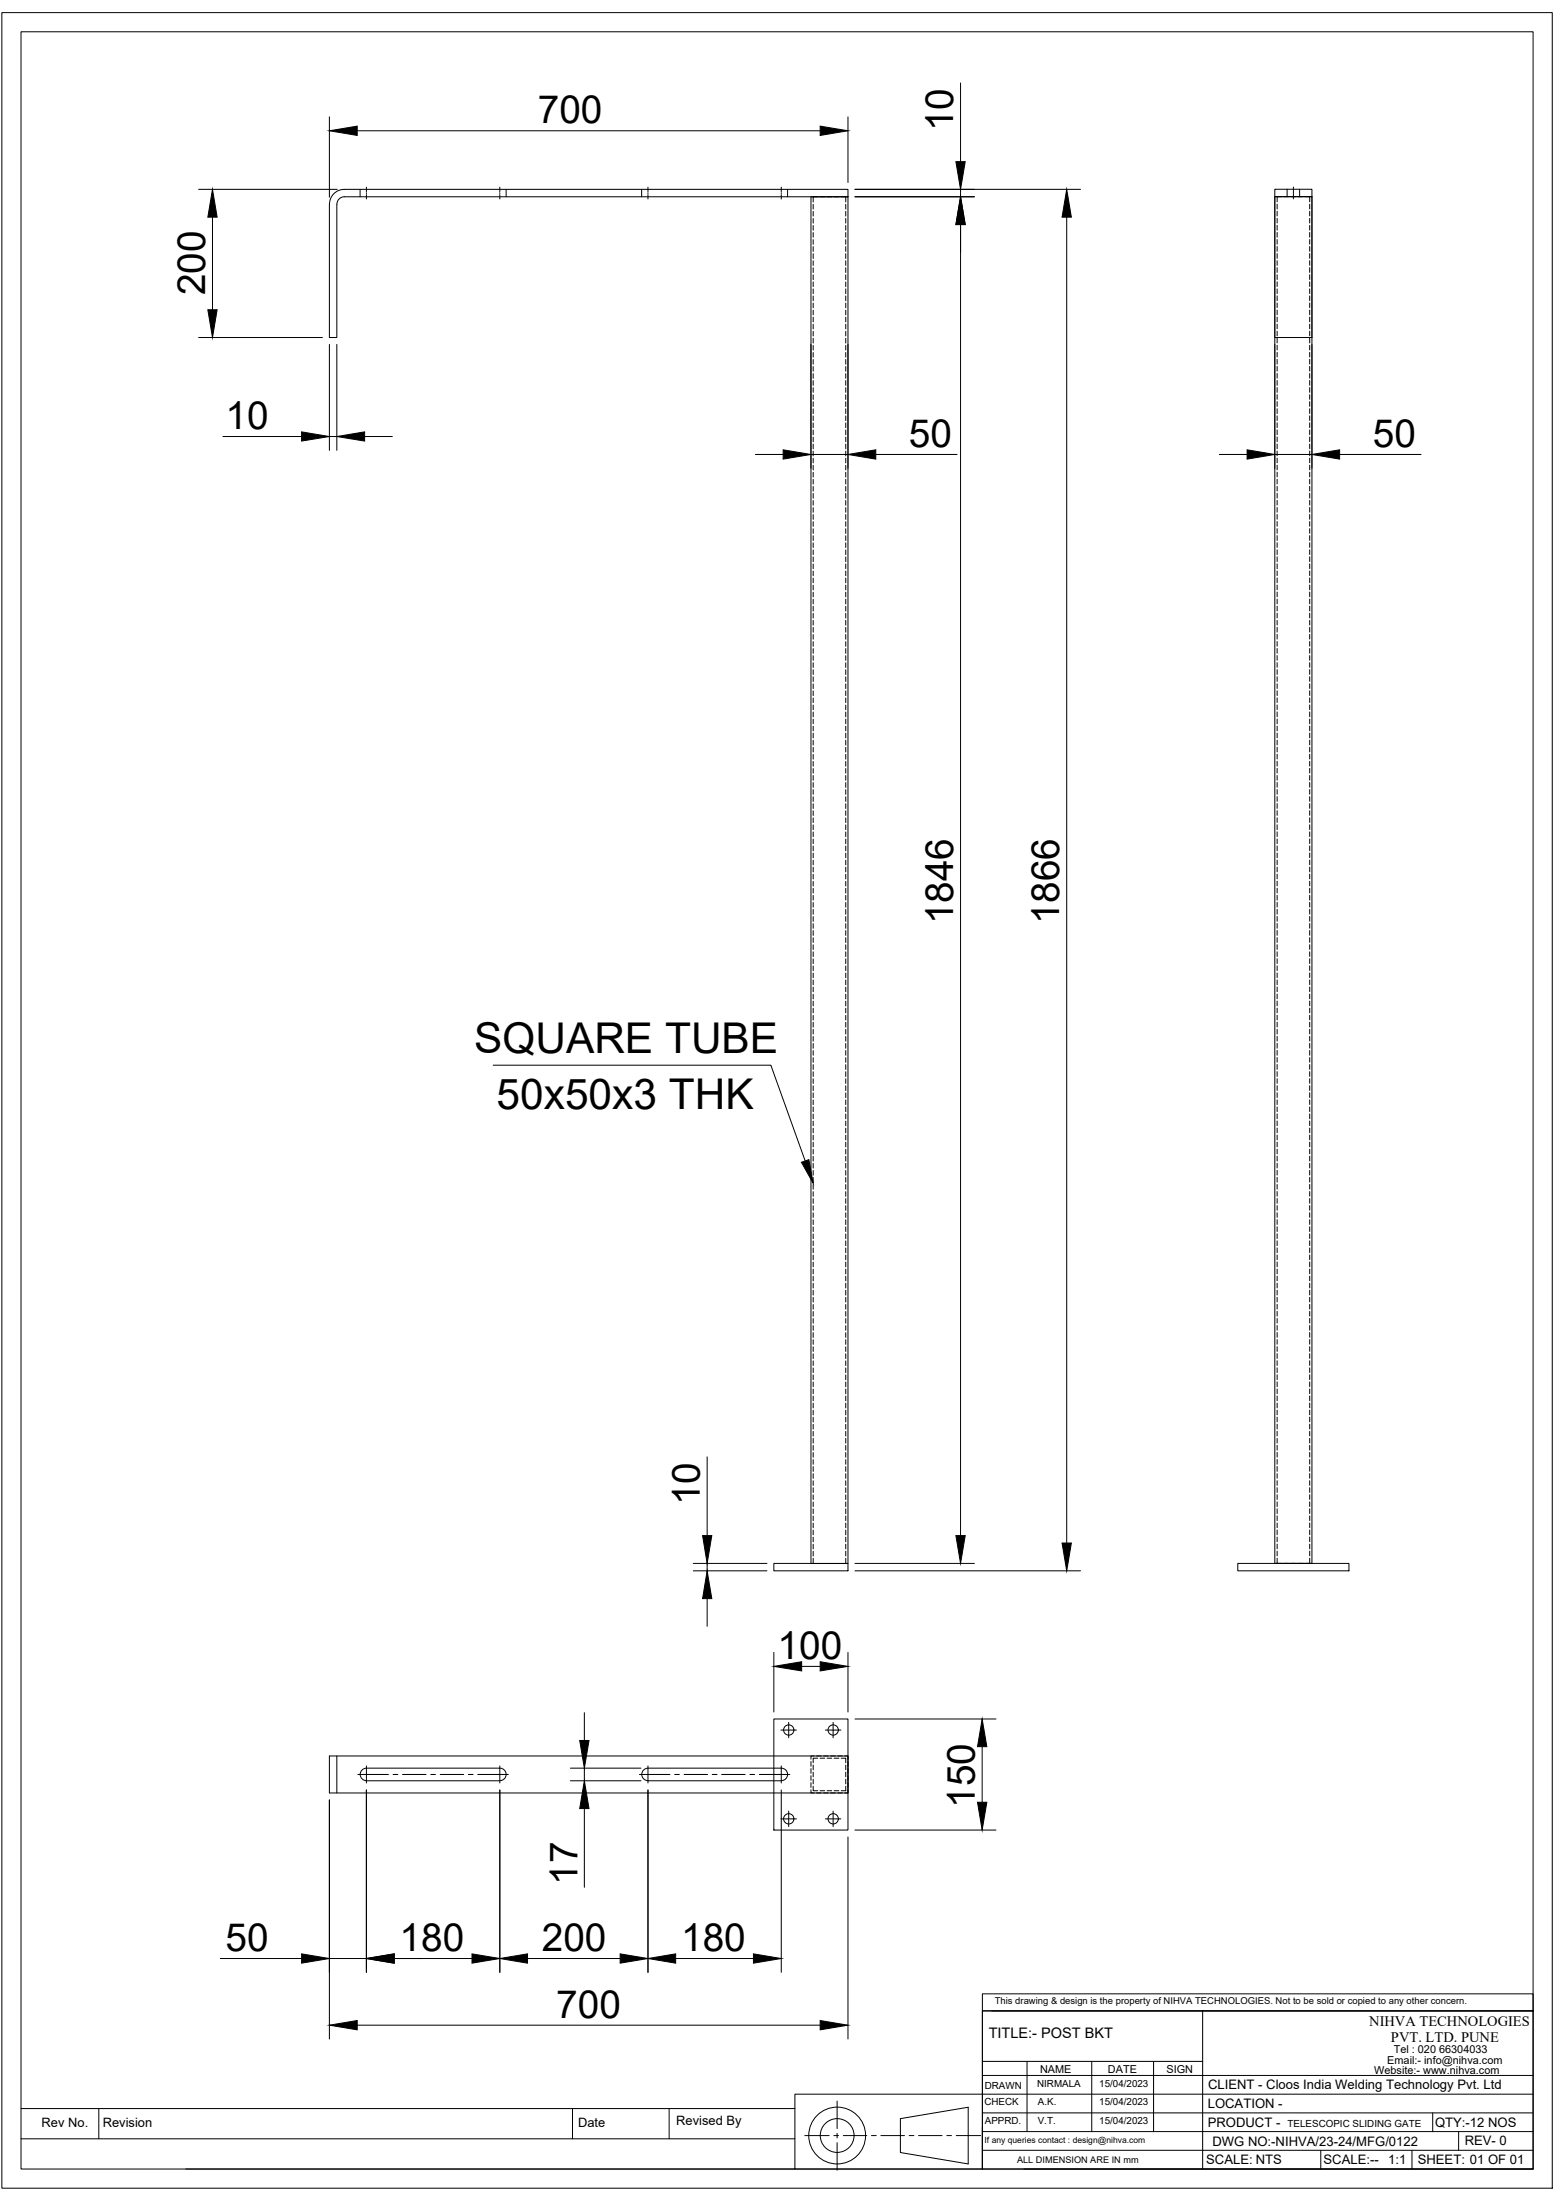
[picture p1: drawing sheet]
<svg xmlns="http://www.w3.org/2000/svg" width="594mm" height="841mm" viewBox="0 0 594 841" stroke-linecap="round" stroke-linejoin="round" font-family="sans-serif">
<!-- layer: 0 -->
<g fill="none" stroke="#000" stroke-width=".38">
<path d="M.7 4.8h592.3v831.7h-592.3zM8 12.1h577.7v817.1h-577.7zM367 31.7v30.1M125.8 44.7v30.7M136.5 50h176.8M324 44.7v25.1M75.9 72.4h52.9M137.6 72.4v2.8M140 71.5v1.8M140 73.7v.3M140 74.4v1.7M191 71.5v1.8"/>
<path d="M191 73.7v.3M191 74.4v1.7M193.4 72.4v2.8M245.1 72.4v2.8M247.6 71.5v1.8M247.6 73.7v.3M247.6 74.4v1.7M298.5 71.5v1.8M298.5 73.7v.3M298.5 74.4v1.7M300.9 72.4v2.8M309.8 75.2h14.2v522.5h-14.2z"/>
<path d="M310.7 78.1v1.8M312.4 75.2h-1.7v2M321.4 75.2h1.7v2M323.1 78.1v1.8M324 75.2h-192.5l-1.7 .6-.8 1-.3 1.2M324 75.2v-2.8h-192.5a5.7 5.7 0 0 0-5.7 5.7v50.9h2.9v-50.9M326.6 75.2h45.7M326.6 72.4h86.2M367 72.4v2.8M487 72.3h14.2v56.7h-14.2zM487 75.2h14.2v522.5h-14.2zM487 75.2h14.2"/>
<path d="M487.9 78.1v1.8M489.6 75.2h-1.7v2M491.7 72.3v2.9M494.1 71.5v4.5M496.5 72.3v2.9M498.6 75.2h1.8v2M500.4 78.1v1.8M81.2 83v35.4M310.7 80.8v1.8M310.7 83.5v1.8M310.7 86.2v1.8M310.7 88.9v1.8"/>
<path d="M310.7 91.6v1.8M310.7 94.3v1.8M310.7 97v1.8M310.7 99.7v1.8M323.1 80.8v1.8M323.1 83.5v1.8M323.1 86.2v1.8M323.1 88.9v1.8M323.1 91.6v1.8M323.1 94.3v1.8M323.1 97v1.8M323.1 99.7v1.8"/>
<path d="M367 85.9v501.1M407.5 83v506.9M487.9 80.8v1.8M487.9 83.5v1.8M487.9 86.1v1.9M487.9 88.9v1.8M487.9 91.6v1.7M487.9 94.2v1.9M487.9 96.9v1.9M487.9 99.7v1.7M500.4 80.8v1.8M500.4 83.5v1.8"/>
<path d="M500.4 86.1v1.9M500.4 88.9v1.8M500.4 91.6v1.7M500.4 94.2v1.9M500.4 96.9v1.9M500.4 99.7v1.7M310.7 102.4v1.8M310.7 105.1v1.8M310.7 107.8v1.8M310.7 110.4v1.9M310.7 113.2v1.8M310.7 115.9v1.7"/>
<path d="M310.7 118.6v1.8M323.1 102.4v1.8M323.1 105.1v1.8M323.1 107.8v1.8M323.1 110.4v1.9M323.1 113.2v1.8M323.1 115.9v1.7M323.1 118.6v1.8M487.9 102.3v1.8M487.9 105v1.8M487.9 107.7v1.8M487.9 110.4v1.8"/>
<path d="M487.9 113.1v1.8M487.9 115.8v1.8M487.9 118.5v1.8M500.4 102.3v1.8M500.4 105v1.8M500.4 107.7v1.8M500.4 110.4v1.8M500.4 113.1v1.8M500.4 115.8v1.8M500.4 118.5v1.8M75.9 129h47.3M125.8 131.7v40.5"/>
<path d="M128.7 131.7v40.5M309.8 131.7v47.3M310.7 121.2v1.9M310.7 124v1.7M310.7 126.7v1.7M310.7 129.3v1.8M310.7 132v1.8M310.7 134.7v1.8M310.7 137.4v1.8M323.1 121.2v1.9M323.1 124v1.7M323.1 126.7v1.7"/>
<path d="M323.1 129.3v1.8M323.1 132v1.8M323.1 134.7v1.8M323.1 137.4v1.8M324 131.7v47.3M487 131.7v47.3M487.9 121.2v1.8M487.9 123.9v1.8M487.9 126.6v1.8M487.9 129.3v1.8M487.9 132v1.8M487.9 134.7v1.8"/>
<path d="M487.9 137.4v1.8M500.4 121.2v1.8M500.4 123.9v1.8M500.4 126.6v1.8M500.4 129.3v1.8M500.4 132v1.8M500.4 134.7v1.8M500.4 137.4v1.8M501.2 131.7v47.3M310.7 140.1v1.8M310.7 142.8v1.8M310.7 145.5v1.8"/>
<path d="M310.7 148.2v1.8M310.7 150.9v1.8M310.7 153.6v1.8M310.7 156.3v1.8M310.7 159v1.8M323.1 140.1v1.8M323.1 142.8v1.8M323.1 145.5v1.8M323.1 148.2v1.8M323.1 150.9v1.8M323.1 153.6v1.8M323.1 156.3v1.8"/>
<path d="M323.1 159v1.8M487.9 140.1v1.8M487.9 142.8v1.8M487.9 145.5v1.8M487.9 148.2v1.8M487.9 150.9v1.8M487.9 153.5v1.9M487.9 156.3v1.8M487.9 159v1.7M500.4 140.1v1.8M500.4 142.8v1.8M500.4 145.5v1.8"/>
<path d="M500.4 148.2v1.8M500.4 150.9v1.8M500.4 153.5v1.9M500.4 156.3v1.8M500.4 159v1.7M85.2 166.9h30M125.8 166.9h2.9M139.3 166.9h10.6M288.6 173.7h10.6M309.8 173.7h14.2M310.7 161.7v1.8M310.7 164.4v1.8"/>
<path d="M310.7 167.1v1.8M310.7 169.8v1.8M310.7 172.5v1.8M310.7 175.2v1.8M310.7 177.9v1.8M323.1 161.7v1.8M323.1 164.4v1.8M323.1 167.1v1.8M323.1 169.8v1.8M323.1 172.5v1.8M323.1 175.2v1.8M323.1 177.9v1.8"/>
<path d="M334.6 173.7h31.1M465.8 173.7h10.6M487 173.7h14.2M487.9 161.6v1.8M487.9 164.3v1.9M487.9 167v1.8M487.9 169.8v1.7M487.9 172.4v1.8M487.9 175.1v1.8M487.9 177.8v1.8M500.4 161.6v1.8M500.4 164.3v1.9"/>
<path d="M500.4 167v1.8M500.4 169.8v1.7M500.4 172.4v1.8M500.4 175.1v1.8M500.4 177.8v1.8M511.8 173.7h31.1M310.7 180.6v1.8M310.7 183.3v1.7M310.7 186v1.7M310.7 188.6v1.9M310.7 191.3v1.8M310.7 194.1v1.7"/>
<path d="M310.7 196.7v1.8M310.7 199.4v1.8M323.1 180.6v1.8M323.1 183.3v1.7M323.1 186v1.7M323.1 188.6v1.9M323.1 191.3v1.8M323.1 194.1v1.7M323.1 196.7v1.8M323.1 199.4v1.8M487.9 180.5v1.8M487.9 183.2v1.8"/>
<path d="M487.9 185.9v1.8M487.9 188.6v1.8M487.9 191.3v1.8M487.9 194v1.8M487.9 196.7v1.8M487.9 199.4v1.8M500.4 180.5v1.8M500.4 183.2v1.8M500.4 185.9v1.8M500.4 188.6v1.8M500.4 191.3v1.8M500.4 194v1.8"/>
<path d="M500.4 196.7v1.8M500.4 199.4v1.8M310.7 202.1v1.8M310.7 204.8v1.8M310.7 207.5v1.8M310.7 210.2v1.8M310.7 212.9v1.8M310.7 215.6v1.8M310.7 218.3v1.8M323.1 202.1v1.8M323.1 204.8v1.8M323.1 207.5v1.8"/>
<path d="M323.1 210.2v1.8M323.1 212.9v1.8M323.1 215.6v1.8M323.1 218.3v1.8M487.9 202.1v1.8M487.9 204.8v1.8M487.9 207.5v1.8M487.9 210.2v1.8M487.9 212.9v1.8M487.9 215.6v1.8M487.9 218.3v1.7M500.4 202.1v1.8"/>
<path d="M500.4 204.8v1.8M500.4 207.5v1.8M500.4 210.2v1.8M500.4 212.9v1.8M500.4 215.6v1.8M500.4 218.3v1.7M310.7 221v1.8M310.7 223.7v1.8M310.7 226.4v1.8M310.7 229.1v1.8M310.7 231.8v1.8M310.7 234.5v1.8"/>
<path d="M310.7 237.2v1.8M310.7 239.9v1.8M323.1 221v1.8M323.1 223.7v1.8M323.1 226.4v1.8M323.1 229.1v1.8M323.1 231.8v1.8M323.1 234.5v1.8M323.1 237.2v1.8M323.1 239.9v1.8M487.9 220.9v1.9M487.9 223.6v1.9"/>
<path d="M487.9 226.4v1.7M487.9 229v1.8M487.9 231.7v1.9M487.9 234.4v1.8M487.9 237.2v1.7M487.9 239.8v1.8M500.4 220.9v1.9M500.4 223.6v1.9M500.4 226.4v1.7M500.4 229v1.8M500.4 231.7v1.9M500.4 234.4v1.8"/>
<path d="M500.4 237.2v1.7M500.4 239.8v1.8M310.7 242.6v1.7M310.7 245.3v1.8M310.7 247.9v1.9M310.7 250.7v1.7M310.7 253.4v1.7M310.7 256v1.9M310.7 258.7v1.8M323.1 242.6v1.7M323.1 245.3v1.8M323.1 247.9v1.9"/>
<path d="M323.1 250.7v1.7M323.1 253.4v1.7M323.1 256v1.9M323.1 258.7v1.8M487.9 242.5v1.8M487.9 245.2v1.8M487.9 247.9v1.8M487.9 250.6v1.8M487.9 253.3v1.8M487.9 256v1.8M487.9 258.7v1.8M500.4 242.5v1.8"/>
<path d="M500.4 245.2v1.8M500.4 247.9v1.8M500.4 250.6v1.8M500.4 253.3v1.8M500.4 256v1.8M500.4 258.7v1.8M310.7 261.5v1.7M310.7 264.1v1.8M310.7 266.8v1.8M310.7 269.5v1.8M310.7 272.2v1.8M310.7 274.9v1.8"/>
<path d="M310.7 277.6v1.8M323.1 261.5v1.7M323.1 264.1v1.8M323.1 266.8v1.8M323.1 269.5v1.8M323.1 272.2v1.8M323.1 274.9v1.8M323.1 277.6v1.8M487.9 261.4v1.8M487.9 264.1v1.8M487.9 266.8v1.8M487.9 269.5v1.8"/>
<path d="M487.9 272.2v1.8M487.9 274.9v1.8M487.9 277.6v1.8M500.4 261.4v1.8M500.4 264.1v1.8M500.4 266.8v1.8M500.4 269.5v1.8M500.4 272.2v1.8M500.4 274.9v1.8M500.4 277.6v1.8M310.7 280.3v1.8M310.7 283v1.8"/>
<path d="M310.7 285.7v1.8M310.7 288.4v1.8M310.7 291.1v1.8M310.7 293.8v1.8M310.7 296.5v1.8M310.7 299.2v1.8M323.1 280.3v1.8M323.1 283v1.8M323.1 285.7v1.8M323.1 288.4v1.8M323.1 291.1v1.8M323.1 293.8v1.8"/>
<path d="M323.1 296.5v1.8M323.1 299.2v1.8M487.9 280.2v1.9M487.9 283v1.8M487.9 285.7v1.7M487.9 288.3v1.9M487.9 291v1.9M487.9 293.8v1.7M487.9 296.5v1.7M487.9 299.1v1.8M500.4 280.2v1.9M500.4 283v1.8"/>
<path d="M500.4 285.7v1.7M500.4 288.3v1.9M500.4 291v1.9M500.4 293.8v1.7M500.4 296.5v1.7M500.4 299.1v1.8M310.7 301.9v1.8M310.7 304.6v1.8M310.7 307.3v1.8M310.7 310v1.7M310.7 312.7v1.8M310.7 315.3v1.9"/>
<path d="M310.7 318.1v1.7M323.1 301.9v1.8M323.1 304.6v1.8M323.1 307.3v1.8M323.1 310v1.7M323.1 312.7v1.8M323.1 315.3v1.9M323.1 318.1v1.7M487.9 301.8v1.8M487.9 304.5v1.8M487.9 307.2v1.8M487.9 309.9v1.8"/>
<path d="M487.9 312.6v1.8M487.9 315.3v1.8M487.9 318v1.8M500.4 301.8v1.8M500.4 304.5v1.8M500.4 307.2v1.8M500.4 309.9v1.8M500.4 312.6v1.8M500.4 315.3v1.8M500.4 318v1.8M310.7 320.8v1.7M310.7 323.4v1.8"/>
<path d="M310.7 326.1v1.8M310.7 328.8v1.8M310.7 331.5v1.8M310.7 334.2v1.8M310.7 336.9v1.8M310.7 339.6v1.8M323.1 320.8v1.7M323.1 323.4v1.8M323.1 326.1v1.8M323.1 328.8v1.8M323.1 331.5v1.8M323.1 334.2v1.8"/>
<path d="M323.1 336.9v1.8M323.1 339.6v1.8M487.9 320.7v1.8M487.9 323.4v1.8M487.9 326.1v1.8M487.9 328.8v1.8M487.9 331.5v1.8M487.9 334.2v1.8M487.9 336.9v1.8M487.9 339.6v1.8M500.4 320.7v1.8M500.4 323.4v1.8"/>
<path d="M500.4 326.1v1.8M500.4 328.8v1.8M500.4 331.5v1.8M500.4 334.2v1.8M500.4 336.9v1.8M500.4 339.6v1.8M310.7 342.3v1.8M310.7 345v1.8M310.7 347.7v1.8M310.7 350.4v1.8M310.7 353.1v1.8M310.7 355.8v1.8"/>
<path d="M310.7 358.5v1.8M323.1 342.3v1.8M323.1 345v1.8M323.1 347.7v1.8M323.1 350.4v1.8M323.1 353.1v1.8M323.1 355.8v1.8M323.1 358.5v1.8M487.9 342.3v1.8M487.9 345v1.8M487.9 347.6v1.9M487.9 350.4v1.8"/>
<path d="M487.9 353.1v1.7M487.9 355.7v1.8M487.9 358.4v1.9M500.4 342.3v1.8M500.4 345v1.8M500.4 347.6v1.9M500.4 350.4v1.8M500.4 353.1v1.7M500.4 355.7v1.8M500.4 358.4v1.9M310.7 361.2v1.8M310.7 363.9v1.8"/>
<path d="M310.7 366.6v1.8M310.7 369.3v1.8M310.7 372v1.8M310.7 374.7v1.8M310.7 377.4v1.7M323.1 361.2v1.8M323.1 363.9v1.8M323.1 366.6v1.8M323.1 369.3v1.8M323.1 372v1.8M323.1 374.7v1.8M323.1 377.4v1.7"/>
<path d="M487.9 361.1v1.8M487.9 363.9v1.7M487.9 366.5v1.8M487.9 369.2v1.8M487.9 371.9v1.8M487.9 374.6v1.8M487.9 377.3v1.8M500.4 361.1v1.8M500.4 363.9v1.7M500.4 366.5v1.8M500.4 369.2v1.8M500.4 371.9v1.8"/>
<path d="M500.4 374.6v1.8M500.4 377.3v1.8M310.7 380.1v1.7M310.7 382.7v1.9M310.7 385.4v1.8M310.7 388.2v1.7M310.7 390.8v1.8M310.7 393.5v1.8M310.7 396.2v1.8M310.7 398.9v1.8M323.1 380.1v1.7M323.1 382.7v1.9"/>
<path d="M323.1 385.4v1.8M323.1 388.2v1.7M323.1 390.8v1.8M323.1 393.5v1.8M323.1 396.2v1.8M323.1 398.9v1.8M487.9 380v1.8M487.9 382.7v1.8M487.9 385.4v1.8M487.9 388.1v1.8M487.9 390.8v1.8M487.9 393.5v1.8"/>
<path d="M487.9 396.2v1.8M487.9 398.9v1.8M500.4 380v1.8M500.4 382.7v1.8M500.4 385.4v1.8M500.4 388.1v1.8M500.4 390.8v1.8M500.4 393.5v1.8M500.4 396.2v1.8M500.4 398.9v1.8M188.4 407.2h106.1l13.1 36.6M310.7 401.6v1.8"/>
<path d="M310.7 404.3v1.8M310.7 407v1.8M310.7 409.7v1.8M310.7 412.4v1.8M310.7 415.1v1.8M310.7 417.8v1.8M323.1 401.6v1.8M323.1 404.3v1.8M323.1 407v1.8M323.1 409.7v1.8M323.1 412.4v1.8M323.1 415.1v1.8"/>
<path d="M323.1 417.8v1.8M487.9 401.6v1.8M487.9 404.3v1.8M487.9 407v1.8M487.9 409.7v1.8M487.9 412.4v1.7M487.9 415v1.9M487.9 417.7v1.9M500.4 401.6v1.8M500.4 404.3v1.8M500.4 407v1.8M500.4 409.7v1.8"/>
<path d="M500.4 412.4v1.7M500.4 415v1.9M500.4 417.7v1.9M310.7 420.5v1.8M310.7 423.2v1.8M310.7 425.9v1.8M310.7 428.6v1.8M310.7 431.3v1.8M310.7 434v1.8M310.7 436.7v1.7M310.7 439.4v1.8M323.1 420.5v1.8"/>
<path d="M323.1 423.2v1.8M323.1 425.9v1.8M323.1 428.6v1.8M323.1 431.3v1.8M323.1 434v1.8M323.1 436.7v1.7M323.1 439.4v1.8M487.9 420.5v1.7M487.9 423.2v1.7M487.9 425.8v1.9M487.9 428.5v1.8M487.9 431.2v1.8"/>
<path d="M487.9 433.9v1.8M487.9 436.6v1.8M487.9 439.3v1.8M500.4 420.5v1.7M500.4 423.2v1.7M500.4 425.8v1.9M500.4 428.5v1.8M500.4 431.2v1.8M500.4 433.9v1.8M500.4 436.6v1.8M500.4 439.3v1.8M310.7 442v1.9"/>
<path d="M310.7 444.8v1.7M310.7 447.5v1.7M310.7 450.1v1.9M310.7 452.8v1.8M310.7 455.5v1.8M310.7 458.2v1.8M323.1 442v1.9M323.1 444.8v1.7M323.1 447.5v1.7M323.1 450.1v1.9M323.1 452.8v1.8M323.1 455.5v1.8"/>
<path d="M323.1 458.2v1.8M487.9 442v1.8M487.9 444.7v1.8M487.9 447.4v1.8M487.9 450.1v1.8M487.9 452.8v1.8M487.9 455.5v1.8M487.9 458.2v1.8M500.4 442v1.8M500.4 444.7v1.8M500.4 447.4v1.8M500.4 450.1v1.8"/>
<path d="M500.4 452.8v1.8M500.4 455.5v1.8M500.4 458.2v1.8M310.7 460.9v1.8M310.7 463.6v1.8M310.7 466.3v1.8M310.7 469v1.8M310.7 471.7v1.8M310.7 474.4v1.8M310.7 477.1v1.8M310.7 479.8v1.8M323.1 460.9v1.8"/>
<path d="M323.1 463.6v1.8M323.1 466.3v1.8M323.1 469v1.8M323.1 471.7v1.8M323.1 474.4v1.8M323.1 477.1v1.8M323.1 479.8v1.8M487.9 460.9v1.8M487.9 463.6v1.8M487.9 466.3v1.8M487.9 469v1.8M487.9 471.7v1.8"/>
<path d="M487.9 474.3v1.9M487.9 477.1v1.8M487.9 479.8v1.7M500.4 460.9v1.8M500.4 463.6v1.8M500.4 466.3v1.8M500.4 469v1.8M500.4 471.7v1.8M500.4 474.3v1.9M500.4 477.1v1.8M500.4 479.8v1.7M310.7 482.5v1.8"/>
<path d="M310.7 485.2v1.8M310.7 487.9v1.8M310.7 490.6v1.8M310.7 493.3v1.8M310.7 496v1.8M310.7 498.7v1.8M323.1 482.5v1.8M323.1 485.2v1.8M323.1 487.9v1.8M323.1 490.6v1.8M323.1 493.3v1.8M323.1 496v1.8"/>
<path d="M323.1 498.7v1.8M487.9 482.4v1.9M487.9 485.1v1.9M487.9 487.8v1.8M487.9 490.6v1.7M487.9 493.2v1.8M487.9 495.9v1.8M487.9 498.6v1.8M500.4 482.4v1.9M500.4 485.1v1.9M500.4 487.8v1.8M500.4 490.6v1.7"/>
<path d="M500.4 493.2v1.8M500.4 495.9v1.8M500.4 498.6v1.8M310.7 501.4v1.8M310.7 504.1v1.7M310.7 506.8v1.8M310.7 509.4v1.9M310.7 512.1v1.8M310.7 514.9v1.7M310.7 517.5v1.8M323.1 501.4v1.8M323.1 504.1v1.7"/>
<path d="M323.1 506.8v1.8M323.1 509.4v1.9M323.1 512.1v1.8M323.1 514.9v1.7M323.1 517.5v1.8M487.9 501.3v1.8M487.9 504v1.8M487.9 506.7v1.8M487.9 509.4v1.8M487.9 512.1v1.8M487.9 514.8v1.8M487.9 517.5v1.8"/>
<path d="M500.4 501.3v1.8M500.4 504v1.8M500.4 506.7v1.8M500.4 509.4v1.8M500.4 512.1v1.8M500.4 514.8v1.8M500.4 517.5v1.8M310.7 520.2v1.8M310.7 522.9v1.8M310.7 525.6v1.8M310.7 528.3v1.8M310.7 531v1.8"/>
<path d="M310.7 533.7v1.8M310.7 536.4v1.8M310.7 539.1v1.8M323.1 520.2v1.8M323.1 522.9v1.8M323.1 525.6v1.8M323.1 528.3v1.8M323.1 531v1.8M323.1 533.7v1.8M323.1 536.4v1.8M323.1 539.1v1.8M487.9 520.2v1.8"/>
<path d="M487.9 522.9v1.8M487.9 525.6v1.8M487.9 528.3v1.8M487.9 531v1.8M487.9 533.7v1.8M487.9 536.4v1.8M487.9 539.1v1.8M500.4 520.2v1.8M500.4 522.9v1.8M500.4 525.6v1.8M500.4 528.3v1.8M500.4 531v1.8"/>
<path d="M500.4 533.7v1.8M500.4 536.4v1.8M500.4 539.1v1.8M270.2 556.9v30.1M310.7 541.8v1.8M310.7 544.5v1.8M310.7 547.2v1.8M310.7 549.9v1.8M310.7 552.6v1.8M310.7 555.3v1.8M310.7 558v1.8M323.1 541.8v1.8"/>
<path d="M323.1 544.5v1.8M323.1 547.2v1.8M323.1 549.9v1.8M323.1 552.6v1.8M323.1 555.3v1.8M323.1 558v1.8M487.9 541.7v1.9M487.9 544.4v1.9M487.9 547.2v1.7M487.9 549.9v1.7M487.9 552.5v1.9M487.9 555.2v1.8"/>
<path d="M487.9 558v1.7M500.4 541.7v1.9M500.4 544.4v1.9M500.4 547.2v1.7M500.4 549.9v1.7M500.4 552.5v1.9M500.4 555.2v1.8M500.4 558v1.7M310.7 560.7v1.8M310.7 563.4v1.8M310.7 566.1v1.8M310.7 568.7v1.9"/>
<path d="M310.7 571.5v1.7M310.7 574.2v1.7M310.7 576.8v1.9M310.7 579.5v1.8M323.1 560.7v1.8M323.1 563.4v1.8M323.1 566.1v1.8M323.1 568.7v1.9M323.1 571.5v1.7M323.1 574.2v1.7M323.1 576.8v1.9M323.1 579.5v1.8"/>
<path d="M487.9 560.6v1.8M487.9 563.3v1.8M487.9 566v1.8M487.9 568.7v1.8M487.9 571.4v1.8M487.9 574.1v1.8M487.9 576.8v1.8M487.9 579.5v1.8M500.4 560.6v1.8M500.4 563.3v1.8M500.4 566v1.8M500.4 568.7v1.8"/>
<path d="M500.4 571.4v1.8M500.4 574.1v1.8M500.4 576.8v1.8M500.4 579.5v1.8M264.9 597.7h28.1M270.2 597.7v2.8M295.6 597.7h28.4v2.8h-28.4zM310.7 595.7v2h1.7M310.7 582.3v1.7M310.7 584.9v1.8M310.7 587.6v1.8M310.7 590.3v1.8"/>
<path d="M310.7 593v1.8M313.3 597.7h1.8M316 597.7h1.8M318.7 597.7h1.8M323.1 582.3v1.7M323.1 584.9v1.8M323.1 587.6v1.8M323.1 590.3v1.8M323.1 593v1.8M323.1 595.7v2h-1.7M326.6 597.7h45.7M472.9 597.7h42.5v2.8h-42.5z"/>
<path d="M487.9 595.7v2h1.7M487.9 582.2v1.8M487.9 584.9v1.8M487.9 587.6v1.8M487.9 590.3v1.8M487.9 593v1.8M490.5 597.7h1.8M493.2 597.7h1.8M495.9 597.7h1.8M500.4 595.7v2h-1.8M500.4 582.2v1.8M500.4 584.9v1.8"/>
<path d="M500.4 587.6v1.8M500.4 590.3v1.8M500.4 593v1.8M264.9 600.5h28.1M270.2 611.1v10.6M326.6 600.5h86.2M295.6 631.7v22.8M306.3 637h7M324 631.7v22.8M223.3 654.7v10.7M295.6 657.1h28.4v42.5h-28.4zM301.3 658.4v2.6"/>
<path d="M318.3 658.4v2.6M326.6 657.1h53.9M125.8 671.3h198.2v14.1h-198.2zM128.7 671.3v14.1M136.7 678.3h11.7M140 675.1v6.5M150.2 678.3h1.8M153.8 678.3h9M164.6 678.3h1.8M168.2 678.3h9M178.9 678.3h1.8M182.5 678.3h11.7"/>
<path d="M191 675.1v6.5M217.9 675.9h27M223.3 675.9v4.9M244.3 678.3h11.6M247.6 675.1v6.5M257.8 678.3h1.7M261.4 678.3h8.9M272.1 678.3h1.8M275.7 678.3h9M286.5 678.3h1.8M290.1 678.3h11.6M298.4 661.4h2.5"/>
<path d="M298.5 675.1v6.5M301.1 661.4h.4M301.3 661.2v.4M301.3 661.8v2.5M301.7 661.4h2.6M309.8 673.4v1.8M309.8 676.1v1.8M309.8 678.8v1.8M310.7 674.8v1.8M310.7 677.5v1.7M311.1 671.3h-1.3v1.2M311.9 671.3h1.8"/>
<path d="M312.4 672.1h-1.7v1.8M313.3 672.1h1.8M314.6 671.3h1.8M315.3 661.4h2.6M316 672.1h1.8M317.3 671.3h1.8M318.1 661.4h.4M318.3 661.2v.4M318.3 661.8v2.5M318.7 672.1h1.8M318.7 661.4h2.6M320 671.3h1.8"/>
<path d="M321.4 672.1h1.7v1.8M322.7 671.3h1.3v1.2M323.1 674.8v1.8M323.1 677.5v1.7M324 673.4v1.8M324 676.1v1.8M324 678.8v1.8M375.2 667.7v21.3M125.8 688.1v91.4M140 680.8h51M140 684.3v69.7M140 680.7a2.39 2.39 0 0 1-2.4-2.4 2.39 2.39 0 0 1 2.4-2.4h51a2.39 2.39 0 0 1 2.4 2.4 2.39 2.39 0 0 1-2.4 2.4"/>
<path d="M191 684.3v69.7M217.9 680.8h27M223.3 691.4v30.1M247.6 680.8h50.9M247.6 684.3v69.7M247.6 680.7a2.39 2.39 0 0 1-2.4-2.4 2.39 2.39 0 0 1 2.4-2.4h50.9a2.39 2.39 0 0 1 2.4 2.4 2.39 2.39 0 0 1-2.4 2.4M298.4 695.3h2.5M298.5 684.3v69.7M301.1 695.3h.4M301.3 692.4v2.5M301.3 695.2v.3M301.3 695.7v2.6"/>
<path d="M301.7 695.3h2.6M309.8 684.2v1.2h1.3M309.8 681.5v1.8M310.7 682.8v1.8h1.7M310.7 680.2v1.7M311.9 685.4h1.8M313.3 684.6h1.8M314.6 685.4h1.8M315.3 695.3h2.6M316 684.6h1.8M317.3 685.4h1.8M318.1 695.3h.4"/>
<path d="M318.3 692.4v2.5M318.3 695.2v.3M318.3 695.7v2.6M318.7 684.6h1.8M318.7 695.3h2.6M320 685.4h1.8M323.1 680.2v1.7M323.1 682.8v1.8h-1.7M324 681.5v1.8M324 684.2v1.2h-1.3M326.6 699.6h53.9M324 702.2v77.3"/>
<path d="M84.1 748.7h31.1M125.8 748.7h14.2M150.6 748.7h29.7M201.5 748.7h35.4M258.1 748.7h29.8M136.5 774.2h176.8M375.3 762.2h210.4v6.5h-210.4zM375.3 768.7h210.4v60.5h-210.4zM375.3 768.7v60.5h-71.6M378.9 768.7h206.8M459.5 768.7v60.5M375.3 793.4h210.4"/>
<path d="M375.3 788h84.2M392.4 788v26.9M417.1 788v26.9M440.7 788v26.9M8 817.6h295.7M8 806.1h295.7M37.7 806.1v11.5M218.7 806.1v11.5M255.6 806.1v11.5M307.5 816.4h9.3M318.6 816.4h1.8M319.8 803.2v10.5"/>
<path d="M319.8 815.5v1.8M319.8 819.1v10.5M322.2 816.4h9M332.9 816.4h1.9M336.5 816.4h9.1M344 809.9l25.9-4.3v21.6l-25.9-4.3zM347.3 816.4h1.9M350.9 816.4h9M361.7 816.4h1.8M365.3 816.4h9.3M375.3 814.9h210.4M375.3 807.7h210.4"/>
<path d="M547.4 807.7v7.2M557.3 814.9v7.1M585.7 800.6h-282v28.6h-232.7M375.3 822h210.4M391.2 829.2h194.5M504.6 822v7.2M539.4 822v7.2"/>
<circle cx="301.3" cy="661.4" r="1.97"/>
<circle cx="318.3" cy="661.4" r="1.97"/>
<circle cx="301.3" cy="695.3" r="1.97"/>
<circle cx="318.3" cy="695.3" r="1.97"/>
<circle cx="319.8" cy="816.4" r="10.9"/>
<circle cx="319.8" cy="816.4" r="6.5"/>
</g>
<g fill="#000" stroke="#000" stroke-width=".38">
<path d="M125.8 50l10.7-1.8v3.6zM313.3 48.2l10.7 1.8-10.7 1.8zM365.2 61.8h3.6l-1.8 10.6zM81.2 72.4l1.8 10.6h-3.6zM367 75.2l1.8 10.7h-3.6zM407.5 72.4l1.8 10.6h-3.5zM79.4 118.4h3.6l-1.8 10.6zM115.2 165.1l10.6 1.8-10.6 1.7zM128.7 166.9l10.6-1.8v3.5zM299.2 172l10.6 1.7-10.6 1.8zM324 173.7l10.6-1.7v3.5zM476.4 172l10.6 1.7-10.6 1.8z"/>
<path d="M501.2 173.7l10.6-1.7v3.5zM306.2 444.3l2.8-1 1.7 9zM268.4 587h3.5l-1.7 10.7zM365.2 587h3.6l-1.8 10.7zM405.8 589.9h3.5l-1.8 10.6zM270.2 600.5l1.7 10.6h-3.5zM295.6 637l10.7-1.7v3.5zM313.3 635.3l10.7 1.7-10.7 1.8zM221.5 665.4h3.5l-1.7 10.5zM375.2 657.1l1.8 10.6h-3.5zM223.3 680.8l1.7 10.6h-3.5zM373.5 689h3.5l-1.8 10.6z"/>
<path d="M115.2 746.9l10.6 1.8-10.6 1.8zM140 748.7l10.6-1.8v3.6zM180.3 746.9l10.7 1.8-10.7 1.8zM191 748.7l10.5-1.8v3.6zM236.9 746.9l10.7 1.8-10.7 1.8zM247.6 748.7l10.5-1.8v3.6zM287.9 746.9l10.6 1.8-10.6 1.8zM125.8 774.2l10.7-1.8v3.6zM313.3 772.4l10.7 1.8-10.7 1.8z"/>
</g>
<g font-size="16.2">
<text x="181.1" y="402.5">SQUARE TUBE</text>
<text x="189.7" y="424">50x50x3 THK</text>
</g>
<g font-size="14.8">
<text x="205.5" y="47.2">700</text>
<text x="364.1" y="50.1" transform="rotate(-90 364.1 50.1)">10</text>
<text x="78.3" y="112.9" transform="rotate(-90 78.3 112.9)">200</text>
<text x="86.2" y="164">10</text>
<text x="347.2" y="170.9">50</text>
<text x="524.5" y="170.9">50</text>
<text x="364.1" y="353.4" transform="rotate(-90 364.1 353.4)">1846</text>
<text x="404.7" y="353.4" transform="rotate(-90 404.7 353.4)">1866</text>
<text x="267.3" y="575.4" transform="rotate(-90 267.3 575.4)">10</text>
<text x="297.1" y="634.2">100</text>
<text x="372.4" y="691.2" transform="rotate(-90 372.4 691.2)">150</text>
<text x="220.6" y="720.5" transform="rotate(-90 220.6 720.5)">17</text>
<text x="86.2" y="745.9">50</text>
<text x="152.6" y="745.9">180</text>
<text x="207" y="745.9">200</text>
<text x="260.2" y="745.9">180</text>
<text x="212.5" y="771.4">700</text>
</g>
<text font-size="5.6" x="377.7" y="779">TITLE:- POST BKT</text>
<g font-size="5.5">
<text x="523.1" y="774.5">NIHVA TECHNOLOGIES</text>
<text x="531.4" y="780.8">PVT. LTD. PUNE</text>
</g>
<g font-size="5">
<text x="461.5" y="798.7">CLIENT - Cloos India Welding Technology Pvt. Ltd</text>
<text x="461.4" y="805.9">LOCATION -</text>
<text x="461.4" y="813.1">PRODUCT -</text>
<text x="548.2" y="813.1">QTY:-12 NOS</text>
<text x="463.2" y="820.2">DWG NO:-NIHVA/23-24/MFG/0122</text>
<text x="559.6" y="820.1">REV- 0</text>
<text x="460.8" y="827.3">SCALE: NTS</text>
<text x="505.7" y="827.4">SCALE:--</text>
<text x="530.4" y="827.4">1:1</text>
<text x="541.6" y="827.3">SHEET: 01 OF 01</text>
</g>
<g font-size="4.9">
<text x="15.9" y="813">Rev No.</text>
<text x="39.3" y="813">Revision</text>
<text x="220.9" y="813">Date</text>
<text x="258.4" y="812.5">Revised By</text>
</g>
<g font-size="4.2">
<text x="532.5" y="784.9">Tel : 020 66304033</text>
<text x="530" y="789.1">Email:- info@nihva.com</text>
<text x="397.4" y="792.4">NAME</text>
<text x="423.3" y="792.3">DATE</text>
<text x="445.6" y="792.3">SIGN</text>
<text x="525" y="792.9">Website:- www.nihva.com</text>
</g>
<g font-size="3.7">
<text x="396.2" y="797.6">NIRMALA</text>
<text x="420" y="797.7">15/04/2023</text>
<text x="376.2" y="798.5">DRAWN</text>
<text x="376.1" y="804.8">CHECK</text>
<text x="396.5" y="804.8">A.K.</text>
<text x="420" y="804.8">15/04/2023</text>
<text x="376.2" y="812">APPRD.</text>
<text x="396.5" y="812">V.T.</text>
<text x="420" y="812">15/04/2023</text>
<text x="491.9" y="813.1">TELESCOPIC SLIDING GATE</text>
</g>
<text font-size="3.6" x="380.1" y="766.2">This drawing &amp; design is the property of NIHVA TECHNOLOGIES. Not to be sold or copied to any other concern.</text>
<text font-size="3.5" x="388.6" y="826.9">ALL DIMENSION ARE IN mm</text>
<text font-size="3.3" x="376.2" y="819.4">If any queries contact : design@nihva.com</text>
</svg>
